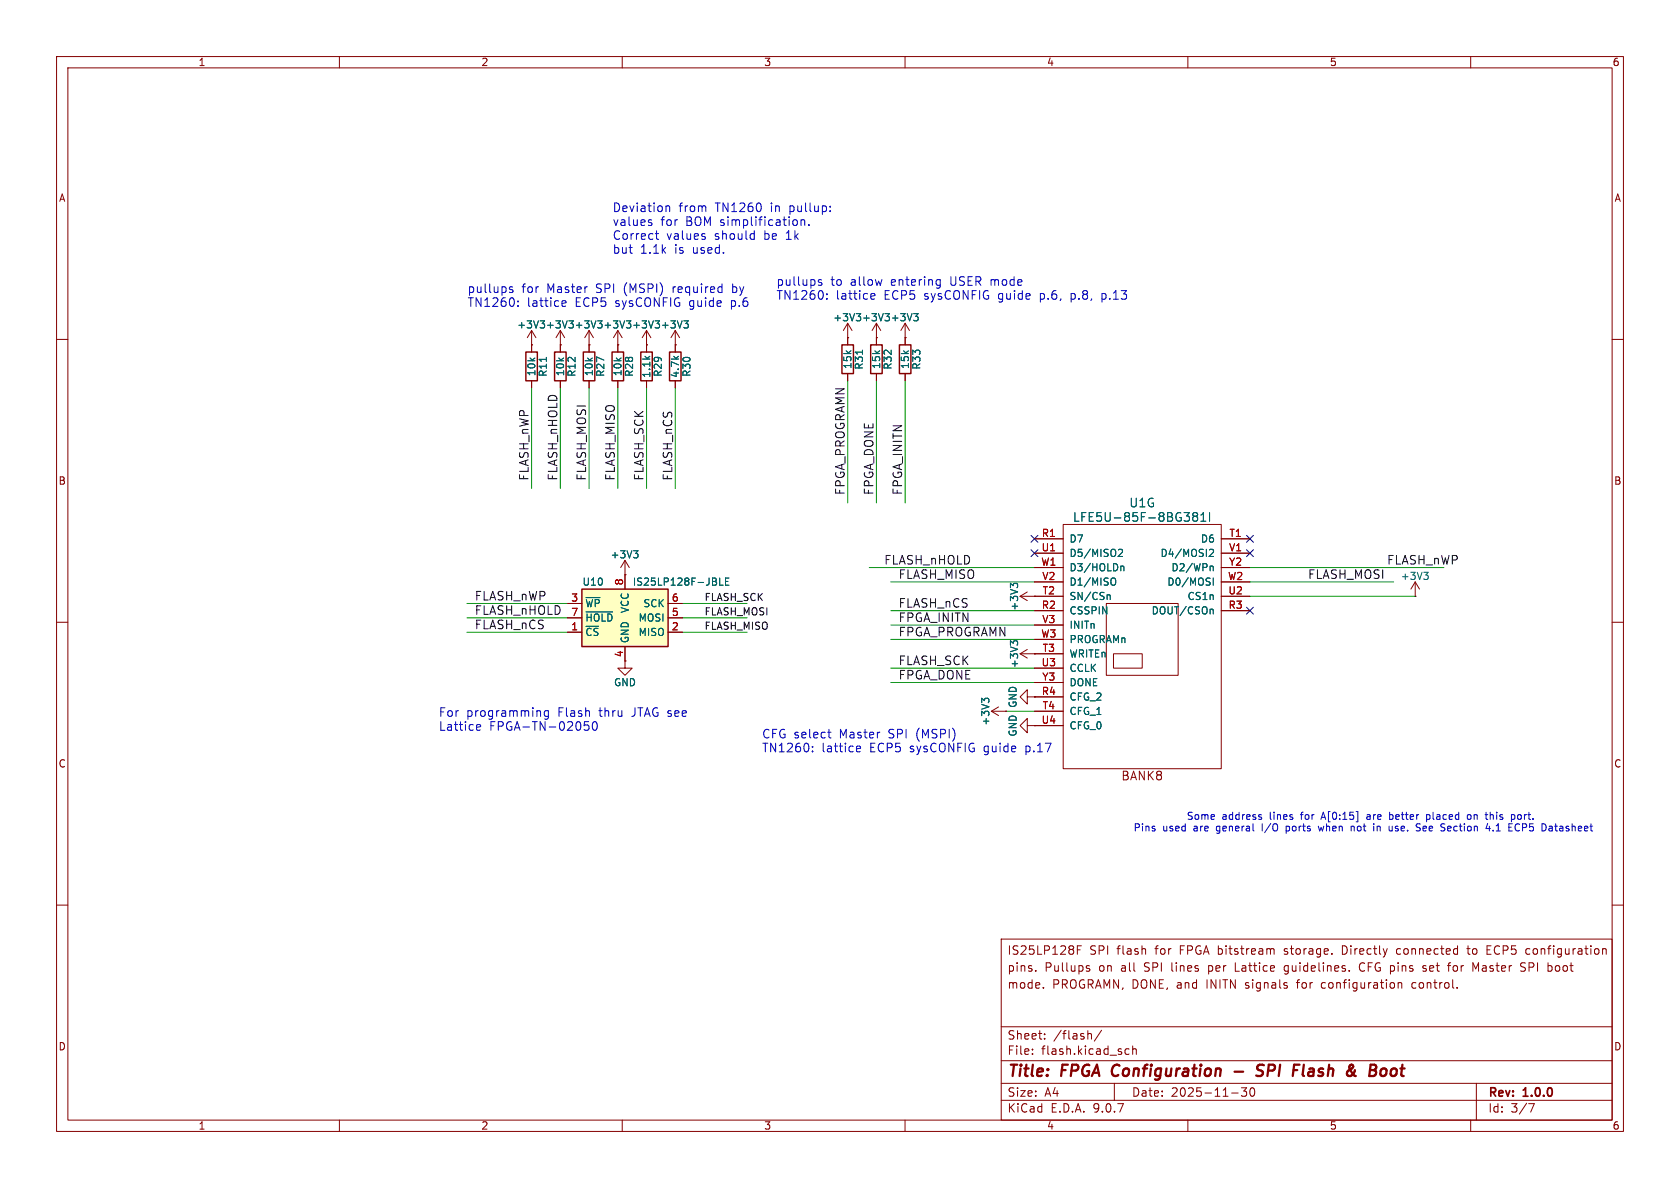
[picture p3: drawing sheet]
<svg xmlns="http://www.w3.org/2000/svg" width="297mm" height="210mm" viewBox="0 0 297 210" stroke-linecap="round" stroke-linejoin="round" font-family="sans-serif">
<g fill="none" stroke="#840000" stroke-width=".18">
<path d="M10 10h277v190h-277zM12 12h273v186h-273zM60 10v2M110 10v2M160 10v2M210 10v2M260 10v2M94 58.4l-.8 1.3M94 58.4l.7 1.3M94 58.4v3.8M99.1 58.4l-.8 1.3M99.1 58.4l.7 1.3"/>
<path d="M99.1 58.4v3.8M104.1 58.4l-.7 1.3M104.1 58.4l.8 1.3M104.1 58.4v2.6M109.2 58.4l-.7 1.3M109.2 58.4l.8 1.3M109.2 58.4v3.8M114.3 58.4l-.8 1.3M114.3 58.4l.8 1.3M114.3 58.4v3.8M119.4 58.4v3.8M119.4 58.4l-.8 1.3"/>
<path d="M119.4 58.4l.7 1.3M149.9 59.7h.1M149.9 57.2v3.8M149.9 57.2l-.8 1.2M149.9 57.2l.7 1.2M154.9 59.7h.1M154.9 57.2l-.7 1.2M154.9 57.2l.8 1.2M154.9 57.2v3.8M160 59.7h.1M160 57.2v3.8M160 57.2l-.7 1.2"/>
<path d="M160 57.2l.8 1.2M10 60h2M94 61h.1M94 67.3v1.3M99.1 61h.1M99.1 67.3v1.3M104.1 61h.1M109.2 61h.1M109.2 67.3v1.3M114.3 61h.1M114.3 67.3v1.3M119.4 61h.1"/>
<path d="M119.4 67.3v1.3M149.9 66v1.3M154.9 66v1.3M160 66v1.3M285 60h2M182.9 95.3h5.1M182.9 97.8h5.1M188 92.7h27.9v43.2h-27.9zM215.9 95.3h5.1M215.9 97.8h5.1M10 110h2M110.5 116.8v1.3h1.3l-1.3 1.3-1.3-1.3h1.3"/>
<path d="M180.3 105.4h7.7M180.3 115.6h7.7M180.3 115.6l1.3 .7M180.3 105.4l1.3 .8M181.6 114.8l-1.3 .8M181.6 104.6l-1.3 .8M182.9 115.6h.1M182.9 105.4h.1M182.9 100.3h5.1M182.9 102.9h5.1M182.9 108h5.1M182.9 110.5h5.1"/>
<path d="M182.9 113h5.1M182.9 118.1h5.1M195.6 106.7h12.7v12.7h-12.7zM196.8 115.6h5.1v2.5h-5.1zM215.9 100.3h5.1M215.9 102.9h5.1M215.9 105.4h5.1M215.9 108h5.1M250.2 105.4h.1M250.2 102.9l.8 1.2M250.2 102.9l-.8 1.2M250.2 102.9v2.5"/>
<path d="M285 110h2M175.3 125.7h2.5M175.3 125.7l1.2 .8M176.5 125l-1.2 .7M177.8 125.7h.1M181.6 128.3v-1.3l-1.3 1.3 1.3 1.2v-1.2h1.3M181.6 123.2v-1.3l-1.3 1.3 1.3 1.3v-1.3h1.3M182.9 128.3h.1M182.9 123.2h.1M182.9 120.7h5.1M182.9 123.2h5.1M182.9 125.7h5.1"/>
<path d="M182.9 128.3h5.1M10 160h2M177 166h108v32h-108zM183.1 171.6v.1M184.5 174.6v.1M190.5 167.9h.5M191.2 167.2h-.7v1.5M192.1 171.1l.5 .2 .1 .2-.2 .2-.5-.1M192.1 170.8h.5M218.4 170.2v1.5h.7M224.8 167.7l.4 .1v.1v.8M227.1 172.1l.4 .1"/>
<path d="M227.3 170.7l-.3 .3v.4l.3 .3M233.7 173.8v.8M237.7 167.2h-.4v1.5h.4M238.5 171.6v.1M240.8 170.2a.81 .81 0 0 0-.5 .7 .81 .81 0 0 0 .5 .8M247.2 173.7v1M247.2 173.8l.2-.1 .3 .1 .1 .9M247.2 167.7l-.3 .3v.4l.3 .3M249.9 173.7l-.3 .3v.4l.3 .3M252.1 170.8l-.4-.1-.2 .2 .1 .2 .5 .2v.3h-.6M255.9 170.7h.6M256.3 170.2h.2"/>
<path d="M259.3 167.7h.6M259.5 167.2v1.3l.4 .2M260.4 170.2l.5 1.1 .5-1.1v1.5M262.9 167.9h.5M262.9 167.2h.7M262.9 168.7h.7M269 170.8l.5 .3 .2 .2-.2 .3-.5 .1M269 170.3h.7M270 167.7l.5 .1M270.5 168.6l-.5 .1M275 170.8v.8M283.5 167.7h.2l.3 .2v.8"/>
<path d="M285 160h2M60 198v2M110 198v2M160 198v2M177 194.5h108M177 191.5h108M177 187.5h108M177 181.5h108M182.5 186.3v.1M182.5 185.5v.1M184.7 183.6v.1M184.7 182.8v.1"/>
<path d="M192.5 182.7h.2l.3 .2v.8M194.7 182.1l-1.2 2M197 191.5v3M199 186.3l.2 .1 .4-.1M199.6 185.5l-.4-.1-.2 .1M200.2 185.5l.3-.1 .3 .1 .1 .9M200.2 184.9v1.5M210 198v2M217.7 193.2h1.2M219.5 192.3h.9l-.5 .6 .4 .1v.7l-.2 .1h-.4l-.2-.1M221.1 192.4l.2-.1a.81 .81 0 0 1 .6 .6 .81 .81 0 0 1-.3 .8l-.1 .1a.81 .81 0 0 1-.4-1.4zM260 198v2"/>
<path d="M261 191.5v6.5M270.2 195.1h1l-.6 1.5"/>
</g>
<path d="M196.8 188.5a1.27 1.27 0 0 0 0 1.6M218.3 189.4h1.5M223.4 188.3a.85 .85 0 0 0-1 .1 .45 .45 0 0 0 .2 .8l.3 .1a.49 .49 0 0 1 .4 .5 .49 .49 0 0 1-.5 .4l-.7-.1M230.5 188.2l-.2 1.7 .2 .3M246.3 188.9l-.4 .4-.1 .5 .2 .3 .4 .1" fill="none" stroke="#840000" stroke-width=".4"/>
<g fill="none" stroke="#006464" stroke-width=".18">
<path d="M120.9 56.7h.8l-.4 .5M121.4 57.2l.3 .2v.3l-.3 .3M161.5 55.4h.8l-.4 .5M162.1 55.9l.2 .3v.3l-.2 .2M96.6 63.2v.7M152.5 61.9v.7M197.7 97.2l.5-.1 .2 .4-.7 .9h.7M209.3 90.6h1l-.5 .6M210.1 91.3l.2 .2-.2 .6M211.1 91.3l-.2-.3 .2-.4 .5 .1 .1 .2-.3 .4M211.1 91.3l-.2 .3v.4l.2 .1h.5l.1-.3v-.4l-.3-.1M211.1 91.3h.3"/>
<path d="M212.3 92.1h.9M212.3 91l.4-.4v1.5M213.8 97.2l.5-.1 .2 .4-.7 .9h.7M213.8 90.6v1.5M179.1 103.5l-.5-.4v.8M179.1 113.7l-.5-.4v.8M179.1 113.5l.3-.2h.3l.2 .2M179.1 103.4l.3-.3h.3l.2 .3M195.8 105.2h.4l.1 .8M196.7 102.2a.43 .43 0 0 1 .5 .4v.4a.43 .43 0 0 1-.5 .4M198.1 100.1v.8M198.1 100.2l.2-.1h.3l.1 .8"/>
<path d="M214 100.1h.4l.1 .8M214.3 107.7l.2 .2v.6M214.5 102.2v1.2M251.7 101.2h.8l-.4 .4M252.2 101.6l.3 .3v.3l-.3 .2M174 123.9l-.4-.5v.8M174 123.7l.3-.3h.3l.2 .3"/>
</g>
<path d="M93 62.2h2v5.1h-2zM98 62.2h2.1v5.1h-2.1zM108.2 62.2h2v5.1h-2zM113.3 62.2h2v5.1h-2zM118.4 62.2h2v5.1h-2zM148.8 61h2.1v5h-2.1zM153.9 61h2.1v5h-2.1zM159 61h2v5h-2z" fill="none" stroke="#840000" stroke-width=".25"/>
<path d="M102.9 104.1h15.2v10.2h-15.2z" fill="#ffffc2"/>
<path d="M103.1 62.2h2.1v5.1h-2.1zM102.9 104.1h15.2v10.2h-15.2z" fill="none" stroke="#840000" stroke-width=".25"/>
<g fill="none" stroke="#840000" stroke-width=".18">
<path d="M149.9 59.7h.1M149.9 59.7v1.3M154.9 59.7h.1M154.9 59.7v1.3M160 59.7h.1M160 59.7v1.3M94 61h.1M94 61v1.2M94 67.3v1.3M99.1 61h.1M99.1 61v1.2M99.1 67.3v1.3"/>
<path d="M104.1 61h.1M104.1 61v1.2M104.1 67.3v1.3M109.2 61h.1M109.2 61v1.2M109.2 67.3v1.3M114.3 61h.1M114.3 61v1.2M114.3 67.3v1.3M119.4 61h.1M119.4 61v1.2M119.4 67.3v1.3"/>
<path d="M149.9 66v1.3M154.9 66v1.3M160 66v1.3M110.5 99.1v5M110.5 99.1l-.8 1.2M110.5 99.1l.8 1.2M182.9 95.3h5.1M182.9 97.8h5.1M215.9 95.3h5.1M215.9 97.8h5.1M100.3 106.7h2.6M100.3 109.2h2.6"/>
<path d="M100.3 111.8h2.6M110.5 101.6h.1M110.5 114.3v2.5M118.1 106.7h2.5M118.1 109.2h2.5M118.1 111.8h2.5M182.9 115.6h.1M182.9 105.4h.1M182.9 100.3h5.1M182.9 102.9h5.1M182.9 105.4h5.1M182.9 108h5.1"/>
<path d="M182.9 110.5h5.1M182.9 113h5.1M182.9 115.6h5.1M182.9 118.1h5.1M215.9 100.3h5.1M215.9 102.9h5.1M215.9 105.4h5.1M215.9 108h5.1M177.8 125.7h.1M182.9 128.3h.1M182.9 123.2h.1M182.9 120.7h5.1"/>
<path d="M182.9 123.2h5.1M182.9 125.7h5.1M182.9 128.3h5.1"/>
</g>
<g fill="none" stroke="#006464" stroke-width=".18">
<path d="M120.9 56.7h.8l-.4 .5M121.4 57.2l.3 .2v.3l-.3 .3M161.5 55.4h.8l-.4 .5M162.1 55.9l.2 .3v.3l-.2 .2M96.6 63.2v.7M152.5 61.9v.7M112 97.4h.8l-.4 .4M112.5 97.8l.3 .3v.3l-.3 .2M197.7 97.2l.5-.1 .2 .4-.7 .9h.7M209.3 90.6h1l-.5 .6M210.1 91.3l.2 .2-.2 .6M211.1 91.3l-.2-.3 .2-.4 .5 .1 .1 .2-.3 .4"/>
<path d="M211.1 91.3l-.2 .3v.4l.2 .1h.5l.1-.3v-.4l-.3-.1M211.1 91.3h.3M212.3 92.1h.9M212.3 91l.4-.4v1.5M213.8 97.2l.5-.1 .2 .4-.7 .9h.7M213.8 90.6v1.5M103.6 105.6h2.5M103.6 108.2h4.7M127.2 102.2v1.2h.6M128.3 102.8h.4M128.9 102.2h-.6v1.2h.6M179.1 103.5l-.5-.4v.8"/>
<path d="M179.1 113.7l-.5-.4v.8M179.1 113.5l.3-.2h.3l.2 .2M179.1 103.4l.3-.3h.3l.2 .3M195.8 105.2h.4l.1 .8M196.7 102.2a.43 .43 0 0 1 .5 .4v.4a.43 .43 0 0 1-.5 .4M198.1 100.1v.8M198.1 100.2l.2-.1h.3l.1 .8M214 100.1h.4l.1 .8M214.3 107.7l.2 .2v.6M214.5 102.2v1.2M174 123.9l-.4-.5v.8M174 123.7l.3-.3h.3l.2 .3"/>
</g>
<g fill="none" stroke="#009600" stroke-width=".18">
<path d="M94 68.6v17.8M99.1 68.6v17.8M104.1 68.6v17.8M109.2 68.6v17.8M114.3 68.6v17.8M119.4 68.6v17.8M149.9 67.3v21.6M154.9 67.3v21.6M160 67.3v21.6M82.5 111.8h17.8M82.5 106.7h17.8M82.5 109.2h17.8"/>
<path d="M120.6 111.8h11.5M120.6 106.7h11.5M120.6 109.2h11.5M153.7 100.3h29.2M157.5 113h25.4M157.5 102.9h25.4M157.5 118.1h25.4M157.5 108h25.4M157.5 110.5h25.4M221 105.4h29.2M221 100.3h34.3M221 102.9h25.4"/>
<path d="M157.5 120.7h25.4M177.8 125.7h5.1"/>
</g>
<path d="M182.3 94.6l1.2 1.3M182.3 97.2l1.2 1.2M183.5 94.6l-1.2 1.3M183.5 97.2l-1.2 1.2M220.4 97.2l1.2 1.2M220.4 94.6l1.2 1.3M221.6 97.2l-1.2 1.2M221.6 94.6l-1.2 1.3M220.4 107.3l1.2 1.3M221.6 107.3l-1.2 1.3" fill="none" stroke="#000084" stroke-width=".18"/>
<g fill="none" stroke="#0000c2" stroke-width=".18">
<path d="M114.8 39.4h.4l.1 .2-.2 .3h-.3M114.8 38.8l.4 .1M117.7 36.4v1M117.7 36.5l.3-.1 .3 .1 .1 .9M140.7 38.8l.3 .3v.5l-.3 .3M141.6 39l.2-.2 .4 .1 .1 1M141.6 38.8v1.1M143 39.7v.2M146.8 37.3v.1M146.8 36.5v.1M90.6 50.8l-.3-.1-.2 .2v.2l.5 .2v.3h-.5M91.6 54v.2"/>
<path d="M91.6 53.2v.2M99.3 53.9l.3 .3 .4-.1M99.3 53.4l.3-.3h.2l.3 .3v.1l-.8 .2M115.9 41.3h.5M116.1 40.8v1.3l.3 .2M124.5 41.8l.2 .2-.2 .3M124.5 41.3l.1 .1M133.2 41.3l.1 .1M133.3 40.8v1.5M133.3 42.2l-.1 .1M145.2 49.5l-.3-.1-.2 .2v.3l.5 .1v.4h-.5M146.2 52.8v.1"/>
<path d="M146.2 52v.1M154 52.7l.2 .2 .4-.1M154 52.1l.2-.2h.3l.2 .2v.1l-.7 .2M165.8 49.4l.4 .1M166.2 50.4h-.4M166.2 49.4l-.1 1.4M84.3 129h.6M84.3 128.2l.5-.1 .2 .3-.8 .2M95.5 125.7l.1 .9M96.9 125.6v1.4M96.9 125.7l-.4-.1-.3 .3v.5l.2 .2h.5M103.3 127.6v.7l.2-.1h.5l.1 .6-.3 .3-.5-.1"/>
<path d="M104.9 127.6h.2a.83 .83 0 0 1 .6 .6 .83 .83 0 0 1-.3 .8l-.2 .1a.83 .83 0 0 1-.6-.6 .83 .83 0 0 1 .3-.9zM143.6 132.8v.1M143.6 132v.1M146.3 129.4h.6M146.5 128.9v1.3l.4 .3M151.4 132.7l.2 .2 .5-.1M151.4 132.1l.2-.2h.3l.2 .2v.2l-.7 .1M222.7 144.4l.3 .1 .1 .2-.2 .1h-.3M222.7 144l.3 .1M227.4 146v1.3M227.4 146.8l.1 .1M227.5 146l-.1 .1"/>
<path d="M233.1 146l.2 .9 .2-.6M238.9 146v.9M239.1 146l-.2 .2M239.2 146l.2 .2M241.8 144l-.1 .1M241.8 144.4l-.2 .1 .2 .3M243.5 146v.9M243.6 146l-.1 .2M245.7 144.8h.3M245.7 143.6v1.2M246 144l-.3 .1M246.1 146v.9"/>
<path d="M246.1 146.8l-.2 .1M250.6 146.2l.4 .1 .1 .4-.3 .2h-.3M252.2 144.1l.4-.1 .1 .1M252.2 144v1.3M252.7 144.7l-.1 .1h-.4M256 146.1l-.1 .6 .2 .2M256.5 146.3l-.6 .2M259.5 144.1l.1-.1 .4 .1 .1 .5-.2 .2h-.3l-.1-.1zM262.7 146.5h.8M263.3 146v.9M263.5 143.6v1.2M263.6 144l-.1 .1"/>
<path d="M264 146.8v.1M267.3 144l.4 .1 .1 .1-.1 .5-.4 .1M268.4 144.1v.6M268.4 145.6a.61 .61 0 0 0-.6 .7 .61 .61 0 0 0 .8 .5M274 146h.2l.2 .2v.7M274.4 146.8l-.4 .1M274.4 146.3l-.4 .1"/>
</g>
<g font-size="2.8" fill="#840000">
<text x="178" y="190.9">Title:</text>
<text x="187.7" y="190.9">FPGA</text>
<text x="197.4" y="190.9">Configuration</text>
<text x="224.6" y="190.9">SPI</text>
<text x="231.8" y="190.9">Flash</text>
<text x="242.1" y="190.9">&amp;</text>
<text x="246.9" y="190.9">Boot</text>
</g>
<g font-size="2.1" fill="#0000c2">
<text x="108.2" y="37.6">Deviation</text>
<text x="108.2" y="40.1">values</text>
<text x="116.8" y="40.1">for</text>
<text x="120" y="37.6">from</text>
<text x="121.3" y="40.1">BOM simplification.</text>
<text x="126.5" y="37.6">TN1260</text>
<text x="136.4" y="37.6">in</text>
<text x="139.8" y="37.6">pullup:</text>
<text x="108.2" y="42.5">Correct</text>
<text x="108.2" y="45">but</text>
<text x="113.1" y="45">1.1k</text>
<text x="117.8" y="42.5">values</text>
<text x="119.3" y="45">is</text>
<text x="122.6" y="45">used.</text>
<text x="126.4" y="42.5">should</text>
<text x="135.2" y="42.5">be</text>
<text x="139.2" y="42.5">1k</text>
<text x="82.5" y="51.9">pullups</text>
<text x="92.2" y="51.9">for</text>
<text x="96.7" y="51.9">Master</text>
<text x="105.5" y="51.9">SPI</text>
<text x="110.5" y="51.9">(MSPI)</text>
<text x="119.3" y="51.9">required</text>
<text x="130" y="51.9">by</text>
<text x="137.2" y="50.6">pullups</text>
<text x="137.2" y="53.1">TN1260:</text>
<text x="146.8" y="50.6">to</text>
<text x="147.8" y="53.1">lattice</text>
<text x="150.4" y="50.6">allow</text>
<text x="156.3" y="53.1">ECP5</text>
<text x="157.6" y="50.6">entering</text>
<text x="163.5" y="53.1">sysCONFIG</text>
<text x="168.2" y="50.6">USER mode</text>
<text x="176.7" y="53.1">guide</text>
<text x="184.2" y="53.1">p.6,</text>
<text x="189.8" y="53.1">p.8,</text>
<text x="195.4" y="53.1">p.13</text>
<text x="82.5" y="54.4">TN1260:</text>
<text x="93.2" y="54.4">lattice</text>
<text x="101.7" y="54.4">ECP5</text>
<text x="108.9" y="54.4">sysCONFIG</text>
<text x="122.1" y="54.4">guide</text>
<text x="129.6" y="54.4">p.6</text>
<text x="77.5" y="126.8">For</text>
<text x="77.5" y="129.3">Lattice</text>
<text x="82.4" y="126.8">programming</text>
<text x="86.5" y="129.3">FPGA-TN-02050</text>
<text x="98.7" y="126.8">Flash</text>
<text x="106.1" y="126.8">thru</text>
<text x="112" y="126.8">JTAG see</text>
<text x="134.6" y="130.6">CFG select</text>
<text x="148.4" y="130.6">Master</text>
<text x="157.2" y="130.6">SPI</text>
<text x="162.2" y="130.6">(MSPI)</text>
<text x="134.6" y="133.1">TN1260:</text>
<text x="145.2" y="133.1">lattice</text>
<text x="153.8" y="133.1">ECP5</text>
<text x="161" y="133.1">sysCONFIG</text>
<text x="174.2" y="133.1">guide</text>
<text x="181.7" y="133.1">p.17</text>
</g>
<g font-size="2.1" fill="#0f0f0f">
<text x="93.6" y="85.1" transform="rotate(-90 93.6 85.1)">FLASH_nWP</text>
<text x="98.6" y="85.1" transform="rotate(-90 98.6 85.1)">FLASH_nHOLD</text>
<text x="103.7" y="85.1" transform="rotate(-90 103.7 85.1)">FLASH_MOSI</text>
<text x="108.8" y="85.1" transform="rotate(-90 108.8 85.1)">FLASH_MISO</text>
<text x="113.9" y="85.1" transform="rotate(-90 113.9 85.1)">FLASH_SCK</text>
<text x="119" y="85.1" transform="rotate(-90 119 85.1)">FLASH_nCS</text>
<text x="149.4" y="87.6" transform="rotate(-90 149.4 87.6)">FPGA_PROGRAMN</text>
<text x="154.5" y="87.6" transform="rotate(-90 154.5 87.6)">FPGA_DONE</text>
<text x="159.6" y="87.6" transform="rotate(-90 159.6 87.6)">FPGA_INITN</text>
<text x="156.2" y="99.9">FLASH_nHOLD</text>
<text x="245.1" y="99.9">FLASH_nWP</text>
<text x="83.8" y="106.3">FLASH_nWP</text>
<text x="158.7" y="102.5">FLASH_MISO</text>
<text x="158.7" y="107.5">FLASH_nCS</text>
<text x="231.1" y="102.5">FLASH_MOSI</text>
<text x="83.8" y="108.8">FLASH_nHOLD</text>
<text x="83.8" y="111.3">FLASH_nCS</text>
<text x="158.7" y="110.1">FPGA_INITN</text>
<text x="158.7" y="112.6">FPGA_PROGRAMN</text>
<text x="158.7" y="117.7">FLASH_SCK</text>
<text x="158.7" y="120.2">FPGA_DONE</text>
</g>
<g font-size="2.1" fill="#006464">
<text x="199.6" y="89.9">U1G</text>
<text x="189.6" y="92.4">LFE5U-85F-8BG381I</text>
</g>
<g font-size="2.1" fill="#840000">
<text x="198.2" y="138.2">BANK8</text>
<text x="178" y="172">pins.</text>
<text x="178" y="169">IS25LP128F</text>
<text x="184.7" y="172">Pullups</text>
<text x="192.6" y="169">SPI</text>
<text x="194.3" y="172">on</text>
<text x="197.5" y="169">flash</text>
<text x="198.3" y="172">all</text>
<text x="202.6" y="172">SPI</text>
<text x="204.4" y="169">for</text>
<text x="207.5" y="172">lines</text>
<text x="208.8" y="169">FPGA bitstream</text>
<text x="214.2" y="172">per</text>
<text x="219" y="172">Lattice</text>
<text x="227.6" y="169">storage.</text>
<text x="227.9" y="172">guidelines.</text>
<text x="238" y="169">Directly</text>
<text x="241.3" y="172">CFG pins</text>
<text x="247.8" y="169">connected</text>
<text x="252.9" y="172">set</text>
<text x="257.5" y="172">for</text>
<text x="260.5" y="169">to</text>
<text x="262" y="172">Master</text>
<text x="264" y="169">ECP5</text>
<text x="270.6" y="172">SPI</text>
<text x="271.1" y="169">configuration</text>
<text x="275.6" y="172">boot</text>
<text x="178" y="175">mode.</text>
<text x="186" y="175">PROGRAMN, DONE, and</text>
<text x="213.6" y="175">INITN</text>
<text x="220.6" y="175">signals</text>
<text x="229.9" y="175">for</text>
<text x="234.3" y="175">configuration</text>
<text x="250.5" y="175">control.</text>
<text x="178" y="184">Sheet:</text>
<text x="186.2" y="184">/flash/</text>
<text x="178" y="186.7">File:</text>
<text x="184.1" y="186.7">flash.kicad_sch</text>
<text x="178" y="196.9">KiCad</text>
<text x="178" y="194.1">Size:</text>
<text x="184.7" y="194.1">A4</text>
<text x="185.7" y="196.9">E.D.A.</text>
<text x="193.3" y="196.9">9.0.7</text>
<text x="200" y="194.1">Date:</text>
<text x="207" y="194.1">2025-11-30</text>
<text x="263" y="194.3">Rev:</text>
<text x="263" y="196.9">Id:</text>
<text x="267.1" y="196.9">3/7</text>
<text x="269.4" y="194.3">1.0.0</text>
</g>
<g font-size="1.8" fill="#840000">
<text x="35" y="11.9">1</text>
<text x="85" y="11.9">2</text>
<text x="135" y="11.9">3</text>
<text x="185" y="11.9">4</text>
<text x="235" y="11.9">5</text>
<text x="285" y="11.9">6</text>
<text x="10.3" y="35.9">A</text>
<text x="285.3" y="35.9">A</text>
<text x="10.3" y="85.9">B</text>
<text x="285.3" y="85.9">B</text>
<text x="10.3" y="135.9">C</text>
<text x="285.3" y="135.9">C</text>
<text x="10.3" y="185.9">D</text>
<text x="285.3" y="185.9">D</text>
<text x="35" y="199.9">1</text>
<text x="85" y="199.9">2</text>
<text x="135" y="199.9">3</text>
<text x="185" y="199.9">4</text>
<text x="235" y="199.9">5</text>
<text x="285" y="199.9">6</text>
</g>
<g font-size="1.8" fill="#006464">
<text x="91.3" y="58.3">+3V3 +3V3 +3V3 +3V3 +3V3 +3V3</text>
<text x="147.2" y="57">+3V3 +3V3 +3V3</text>
<text x="150.7" y="65.3" transform="rotate(-90 150.7 65.3)">15k</text>
<text x="152.8" y="65.4" transform="rotate(-90 152.8 65.4)">R31</text>
<text x="155.8" y="65.3" transform="rotate(-90 155.8 65.3)">15k</text>
<text x="157.8" y="65.4" transform="rotate(-90 157.8 65.4)">R32</text>
<text x="160.9" y="65.3" transform="rotate(-90 160.9 65.3)">15k</text>
<text x="162.9" y="65.4" transform="rotate(-90 162.9 65.4)">R33</text>
<text x="94.8" y="66.6" transform="rotate(-90 94.8 66.6)">10k</text>
<text x="96.9" y="66.7" transform="rotate(-90 96.9 66.7)">R11</text>
<text x="99.9" y="66.6" transform="rotate(-90 99.9 66.6)">10k</text>
<text x="102" y="66.7" transform="rotate(-90 102 66.7)">R12</text>
<text x="105" y="66.6" transform="rotate(-90 105 66.6)">10k</text>
<text x="107" y="66.7" transform="rotate(-90 107 66.7)">R27</text>
<text x="110.1" y="66.6" transform="rotate(-90 110.1 66.6)">10k</text>
<text x="112.1" y="66.7" transform="rotate(-90 112.1 66.7)">R28</text>
<text x="115.2" y="66.9" transform="rotate(-90 115.2 66.9)">1.1k</text>
<text x="117.2" y="66.7" transform="rotate(-90 117.2 66.7)">R29</text>
<text x="120.2" y="66.9" transform="rotate(-90 120.2 66.9)">4.7k</text>
<text x="122.3" y="66.7" transform="rotate(-90 122.3 66.7)">R30</text>
<text x="107.8" y="98.9">+3V3</text>
<text x="189" y="96.1">D7</text>
<text x="189" y="98.7">D5/MISO2</text>
<text x="189" y="101.2">D3/HOLDn</text>
<text x="205.1" y="98.7">D4/MOSI2</text>
<text x="207" y="101.2">D2/WPn</text>
<text x="212.2" y="96.1">D6</text>
<text x="102.9" y="103.7">U10</text>
<text x="103.4" y="107.5">~{WP}</text>
<text x="111.8" y="103.7">IS25LP128F-JBLE</text>
<text x="113.6" y="107.5">SCK</text>
<text x="189" y="103.7">D1/MISO</text>
<text x="189" y="106.3">SN/CSn</text>
<text x="206.3" y="103.7">D0/MOSI</text>
<text x="209.8" y="106.3">CS1n</text>
<text x="247.5" y="102.7">+3V3</text>
<text x="103.4" y="110.1">~{HOLD}</text>
<text x="103.4" y="112.6">~{CS}</text>
<text x="111.4" y="113.8" transform="rotate(-90 111.4 113.8)">GND</text>
<text x="111.4" y="108.5" transform="rotate(-90 111.4 108.5)">VCC</text>
<text x="112.8" y="110.1">MOSI</text>
<text x="112.8" y="112.6">MISO</text>
<text x="180.2" y="108.1" transform="rotate(-90 180.2 108.1)">+3V3</text>
<text x="189" y="108.8">CSSPIN</text>
<text x="189" y="111.4">INITn</text>
<text x="189" y="113.9">PROGRAMn</text>
<text x="203.5" y="108.8">DOUT/CSOn</text>
<text x="180.2" y="118.2" transform="rotate(-90 180.2 118.2)">+3V3</text>
<text x="189" y="116.4">WRITEn</text>
<text x="189" y="119">CCLK</text>
<text x="108.5" y="121.5">GND</text>
<text x="179.9" y="125.2" transform="rotate(-90 179.9 125.2)">GND</text>
<text x="189" y="121.5">DONE</text>
<text x="189" y="124.1">CFG_2</text>
<text x="175.1" y="128.4" transform="rotate(-90 175.1 128.4)">+3V3</text>
<text x="179.9" y="130.3" transform="rotate(-90 179.9 130.3)">GND</text>
<text x="189" y="126.6">CFG_1</text>
<text x="189" y="129.1">CFG_0</text>
</g>
<g font-size="1.8" fill="#a90000">
<text x="184.1" y="95">R1</text>
<text x="217.2" y="95">T1</text>
<text x="184" y="100.1">W1</text>
<text x="184" y="97.5">U1</text>
<text x="217.2" y="97.5">V1</text>
<text x="217.2" y="100.1">Y2</text>
<text x="100.9" y="106.4">3</text>
<text x="110.2" y="103.6" transform="rotate(-90 110.2 103.6)">8</text>
<text x="118.7" y="106.4">6</text>
<text x="184.1" y="107.7">R2</text>
<text x="184.2" y="102.6">V2</text>
<text x="184.2" y="105.2">T2</text>
<text x="217" y="102.6">W2</text>
<text x="217.1" y="105.2">U2</text>
<text x="217.1" y="107.7">R3</text>
<text x="100.9" y="109">7</text>
<text x="100.9" y="111.5">1</text>
<text x="118.7" y="109">5</text>
<text x="118.7" y="111.5">2</text>
<text x="184" y="112.8">W3</text>
<text x="184.2" y="110.2">V3</text>
<text x="110.2" y="116.3" transform="rotate(-90 110.2 116.3)">4</text>
<text x="184" y="117.9">U3</text>
<text x="184.2" y="115.3">T3</text>
<text x="184.1" y="122.9">R4</text>
<text x="184.2" y="120.4">Y3</text>
<text x="184.2" y="125.5">T4</text>
<text x="184" y="128">U4</text>
</g>
<g font-size="1.8" fill="#0f0f0f">
<text x="124.5" y="106.3">FLASH_SCK</text>
<text x="124.5" y="108.9">FLASH_MOSI</text>
<text x="124.5" y="111.4">FLASH_MISO</text>
</g>
<g font-size="1.8" fill="#0000c2">
<text x="200.3" y="147.2">Pins</text>
<text x="205.5" y="147.2">used</text>
<text x="209.7" y="145.1">Some</text>
<text x="211.1" y="147.2">are</text>
<text x="215.3" y="147.2">general</text>
<text x="216" y="145.1">address</text>
<text x="223.6" y="147.2">I/O</text>
<text x="224.6" y="145.1">lines</text>
<text x="228" y="147.2">ports</text>
<text x="230.3" y="145.1">for</text>
<text x="234" y="147.2">when</text>
<text x="234.1" y="145.1">A[0:15]</text>
<text x="239.9" y="147.2">not</text>
<text x="242.3" y="145.1">are</text>
<text x="244.1" y="147.2">in</text>
<text x="246.5" y="145.1">better</text>
<text x="247" y="147.2">use.</text>
<text x="252" y="147.2">See</text>
<text x="253.2" y="145.1">placed</text>
<text x="256.6" y="147.2">Section</text>
<text x="260.7" y="145.1">on</text>
<text x="264.2" y="145.1">this</text>
<text x="264.8" y="147.2">4.1</text>
<text x="268.8" y="145.1">port.</text>
<text x="269" y="147.2">ECP5</text>
<text x="275.1" y="147.2">Datasheet</text>
</g>
</svg>
